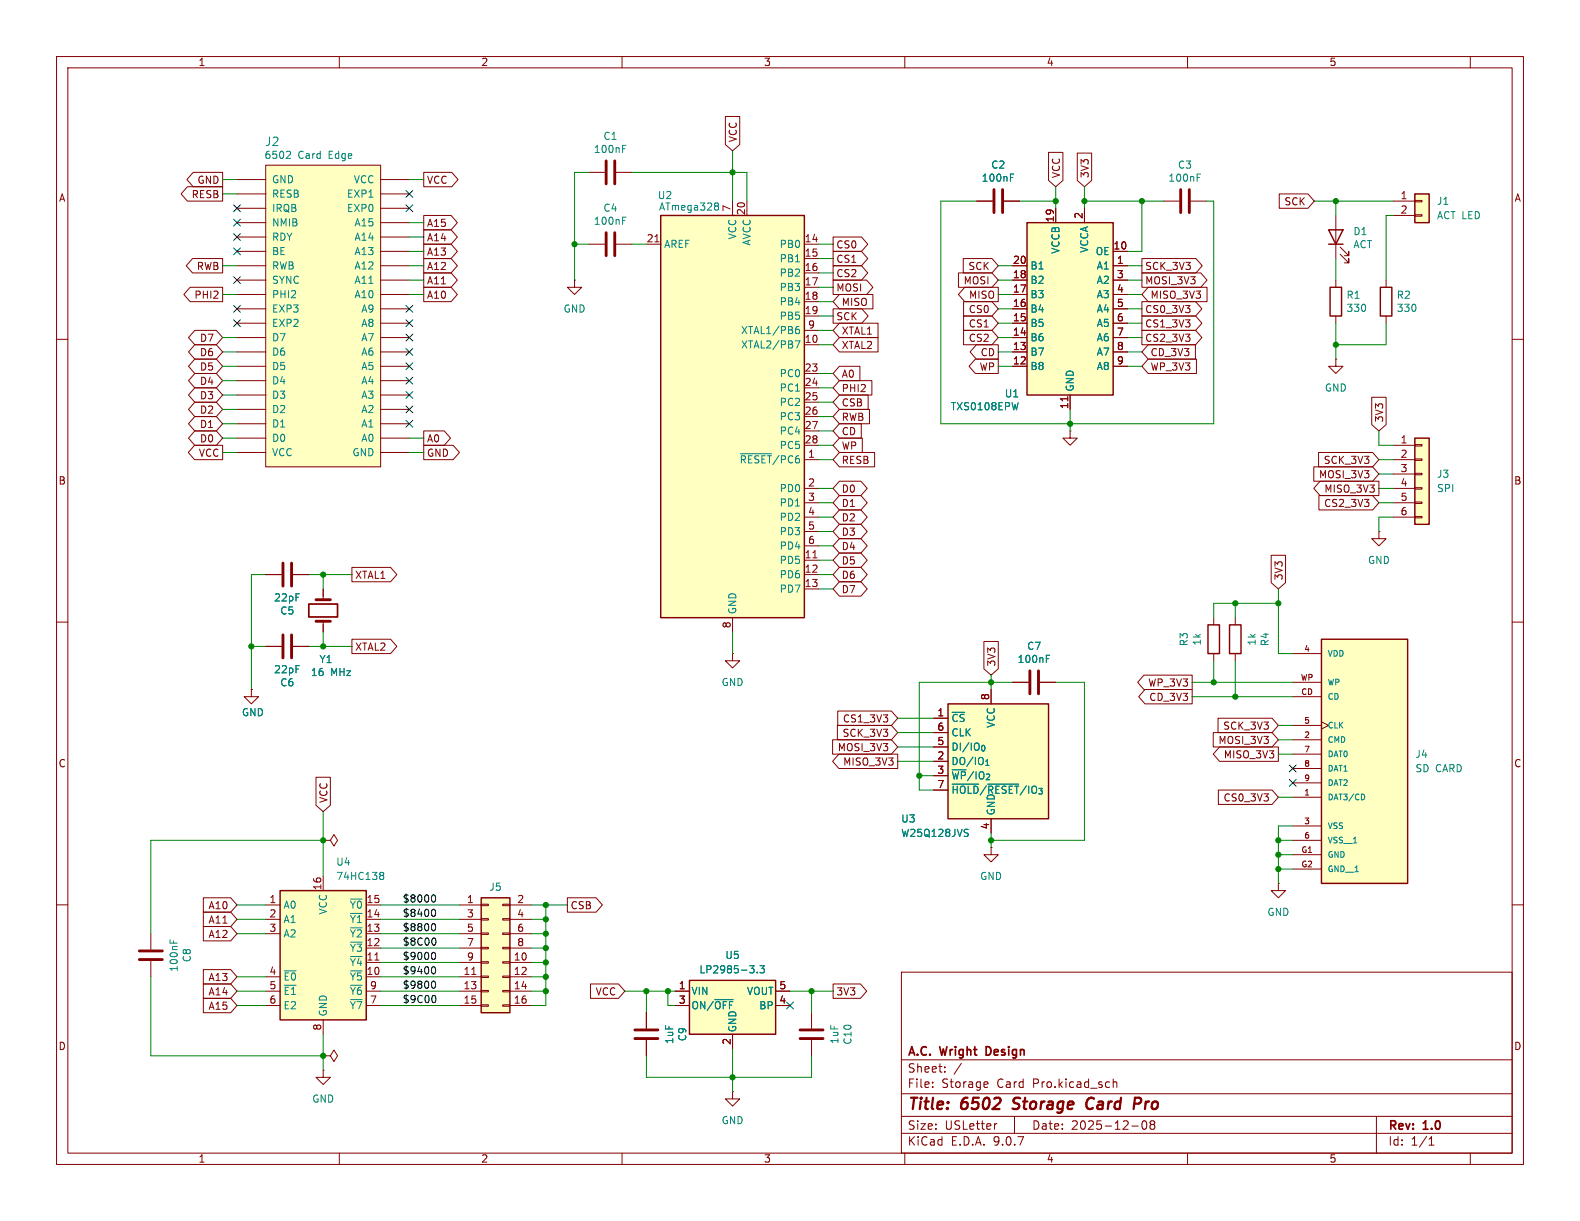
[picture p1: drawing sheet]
<svg xmlns="http://www.w3.org/2000/svg" width="279mm" height="216mm" viewBox="0 0 279 216" stroke-linecap="round" stroke-linejoin="round" font-family="sans-serif">
<g fill="none" stroke="#840000" stroke-width=".18">
<path d="M10 10h259.4v195.9h-259.4zM12 12h255.4v191.9h-255.4zM60 10v2M110 10v2M160 10v2M210 10v2M260 10v2M10 60h2M267.4 60h2M10 110h2M267.4 110h2M10 160h2"/>
<path d="M159.4 171.9h108v32h-108zM267.4 160h2M159.4 197.4h108M159.4 193.4h108M159.4 187.4h108M164.9 192.1v.2M164.9 191.4v.1M167.1 189.4v.2M167.1 188.7v.1M170 188l-1.3 1.9M174.2 191.3l.4 .1 .1 .2-.7 .2M174.6 192.2l-.4 .1"/>
<path d="M176.3 198.7l-.3 .1M179.4 197.4v3M196.9 191.4l.2-.1 .3 .1 .1 .9M196.9 190.8v1.5M200.1 199.1h1.2M202.1 198.3l.2-.1a.81 .81 0 0 1 .6 .6 .81 .81 0 0 1-.3 .8l-.2 .1a.81 .81 0 0 1-.3-1.4zM203.6 198.8l-.2-.3 .2-.3 .5 .1 .1 .2-.3 .3M203.6 198.8l-.2 .3v.4l.2 .2 .5-.1 .1-.2-.1-.4-.2-.2M203.6 198.8h.3M243.4 197.4v6.5M60 203.9v2M110 203.9v2"/>
<path d="M159.4 200.4h108M160 203.9v2M210 203.9v2M252.7 202.5h.9M252.7 201.4l.4-.4v1.5M260 203.9v2"/>
</g>
<path d="M179 196l.3 .1M179.4 194.3l-.2 .4 .1 .2M193.1 194.1a1.13 1.13 0 0 0-1 .7 1.13 1.13 0 0 0 .3 1.2l.3 .1 .4-.1M200.7 194.1l1 .1a.58 .58 0 0 1-.4 1h-.7" fill="none" stroke="#840000" stroke-width=".4"/>
<path d="M174.7 185.1h-.3v1.5h.3" fill="none" stroke="#840000" stroke-width=".3"/>
<path d="M47 29.2h20.3v53.4h-20.3z" fill="#ffffc2"/>
<g fill="none" stroke="#840000" stroke-width=".18">
<path d="M41.9 31.8h5.1M41.9 34.3h5.1M41.9 36.8h5.1M41.9 39.4h5.1M47 29.2h20.3v53.4h-20.3zM67.3 31.8h5.1M67.3 34.3h5.1M67.3 36.8h5.1M67.3 39.4h5.1M104.1 30.5h2.8M109 30.5h2.8M41.9 41.9h5.1"/>
<path d="M41.9 44.5h5.1M41.9 47h5.1M41.9 49.5h5.1M41.9 52.1h5.1M41.9 54.6h5.1M41.9 57.2h5.1M41.9 59.7h5.1M67.3 41.9h5.1M67.3 44.5h5.1M67.3 47h5.1M67.3 49.5h5.1M67.3 52.1h5.1"/>
<path d="M67.3 54.6h5.1M67.3 57.2h5.1M67.3 59.7h5.1M101.6 49.5v1.3h1.3l-1.3 1.3-1.3-1.3h1.3M101.6 49.5h.1M41.9 62.2h5.1M41.9 64.8h5.1M41.9 67.3h5.1M41.9 69.9h5.1M41.9 72.4h5.1M41.9 74.9h5.1M41.9 77.5h5.1"/>
<path d="M67.3 62.2h5.1M67.3 64.8h5.1M67.3 67.3h5.1M67.3 69.9h5.1M67.3 72.4h5.1M67.3 74.9h5.1M67.3 77.5h5.1M41.9 80h5.1M67.3 80h5.1M129.5 115.6v1.2h1.3l-1.3 1.3-1.2-1.3h1.2M129.5 115.6h.1M129.5 193v1.3h1.3l-1.3 1.3-1.2-1.3h1.2"/>
<path d="M129.5 193h.1"/>
</g>
<path d="M51.1 26.7l.3 .3-.1 .3-.7 .7h.8M110.1 26.3h.4M110.1 25.7h.6" fill="none" stroke="#008484" stroke-width=".18"/>
<path d="M107.2 28.4v4.1M108.7 28.4v4.1" fill="none" stroke="#840000" stroke-width=".51"/>
<path d="M85.1 158.8h5.1v20.3h-5.1z" fill="#ffffc2"/>
<path d="M85.1 158.8h5.1v20.3h-5.1z" fill="none" stroke="#840000" stroke-width=".25"/>
<g fill="none" stroke="#840000" stroke-width=".18">
<path d="M85.1 159.9h1.3v.2h-1.3zM88.9 159.9h1.3v.2h-1.3zM81.3 160h3.8M81.3 162.6h3.8M81.3 165.1h3.8M81.3 167.6h3.8M81.3 170.2h3.8M81.3 172.7h3.8M81.3 175.3h3.8M81.3 177.8h3.8M83.4 172.3h.8M85.1 162.4h1.3v.3h-1.3z"/>
<path d="M85.1 165h1.3v.2h-1.3zM85.1 167.5h1.3v.3h-1.3zM85.1 170.1h1.3v.2h-1.3zM85.1 172.6h1.3v.2h-1.3zM85.1 175.1h1.3v.3h-1.3zM85.1 177.7h1.3v.2h-1.3zM88.9 162.4h1.3v.3h-1.3zM88.9 165h1.3v.2h-1.3zM88.9 167.5h1.3v.3h-1.3zM88.9 170.1h1.3v.2h-1.3zM88.9 172.6h1.3v.2h-1.3zM88.9 175.1h1.3v.3h-1.3z"/>
<path d="M88.9 177.7h1.3v.2h-1.3zM90.2 160h3.8M90.2 162.6h3.8M90.2 165.1h3.8M90.2 167.6h3.8M90.2 170.2h3.8M90.2 172.7h3.8M90.2 175.3h3.8M90.2 177.8h3.8M57.1 186.7h1.3l.7-1 .6 1-.6 1-.7-1M57.1 186.7h.1M57.1 189.2v1.3h1.3l-1.3 1.3-1.2-1.3h1.2"/>
<path d="M57.1 189.2h.1"/>
</g>
<path d="M121.9 173.4h15.3v9.5h-15.3z" fill="#ffffc2"/>
<path d="M121.9 173.4h15.3v9.5h-15.3z" fill="none" stroke="#840000" stroke-width=".25"/>
<path d="M57.1 148.6h1.3l.7-1 .6 1-.6 1-.7-1M57.1 148.6h.1M119.4 175.3h2.5M119.4 177.8h2.5M137.2 175.3h2.5M137.2 177.8h2.5M129.5 182.9v2.5" fill="none" stroke="#840000" stroke-width=".18"/>
<path d="M126.4 176.8h3.2M132.6 170.8h.7l-.4 .4M133.2 171.3l.1 .2-.1 .5M133.9 171.9v.1M134.4 170.8h.8l-.5 .4 .4 .2v.5l-.2 .1-.5-.1" fill="none" stroke="#008484" stroke-width=".18"/>
<path d="M181.6 39.4h15.2v30.5h-15.2z" fill="#ffffc2"/>
<path d="M181.6 39.4h15.2v30.5h-15.2z" fill="none" stroke="#840000" stroke-width=".25"/>
<g fill="none" stroke="#840000" stroke-width=".18">
<path d="M186.7 36.8v2.6M191.8 36.8v2.6M179.1 47h2.5M179.1 49.5h2.5M179.1 52.1h2.5M179.1 54.6h2.5M179.1 57.2h2.5M179.1 59.7h2.5M196.8 44.5h2.6M196.8 47h2.6M196.8 49.5h2.6M196.8 52.1h2.6"/>
<path d="M196.8 54.6h2.6M196.8 57.2h2.6M196.8 59.7h2.6M179.1 62.2h2.5M179.1 64.8h2.5M188.8 70.2v.7M189.2 69.9v2.5M196.8 62.2h2.6M196.8 64.8h2.6"/>
</g>
<path d="M180 71.2l-.3 1.3" fill="none" stroke="#008484" stroke-width=".18"/>
<path d="M49.5 157.5h15.3v22.8h-15.3z" fill="#ffffc2"/>
<path d="M49.5 157.5h15.3v22.8h-15.3z" fill="none" stroke="#840000" stroke-width=".25"/>
<g fill="none" stroke="#840000" stroke-width=".18">
<path d="M172.7 35.6h2.8M177.5 35.6h2.8M189.2 76.2v1.3h-1.2l1.2 1.2 1.3-1.2h-1.3M189.2 76.2h.1M47 101.6h2.8M51.8 101.6h2.8M57.1 154.9v2.6M47 160h2.5M47 162.6h2.5M47 165.1h2.5M47 172.7h2.5M47 175.3h2.5"/>
<path d="M47 177.8h2.5M64.8 160h2.5M64.8 162.6h2.5M64.8 165.1h2.5M64.8 172.7h2.5M64.8 175.3h2.5M64.8 177.8h2.5M64.8 167.6h2.5M64.8 170.2h2.5M66.3 169.8h.7M114.3 179.1v2.8M57.1 180.3v2.6"/>
<path d="M114.3 183.9v2.8"/>
</g>
<path d="M178.7 31.4h.4M178.7 30.8h.6M62 159h2M67.3 154.7l.1 .1M67.3 154.3l.3-.1 .2 .2 .1 .2-.3 .2M67.4 154.8h.2M67.4 154.8l-.1 .1M67.6 154.8l.3 .2-.1 .4-.2 .1h-.3M50.3 171.7h2.1" fill="none" stroke="#008484" stroke-width=".18"/>
<path d="M175.8 33.5v4.1M177.3 33.5v4.1M50 99.6v4M51.6 99.6v4M112.3 182.1h4M112.3 183.6h4" fill="none" stroke="#840000" stroke-width=".51"/>
<path d="M250.2 34.3h2.5v5.1h-2.5z" fill="#ffffc2"/>
<path d="M250.2 34.3h2.5v5.1h-2.5zM234.9 40.6h2.6l-1.3 2.6zM234.9 43.2h2.6M235.2 50.8h2v5.1h-2zM244.1 50.8h2v5.1h-2zM213.6 110.5h2v5.1h-2z" fill="none" stroke="#840000" stroke-width=".25"/>
<g fill="none" stroke="#840000" stroke-width=".18">
<path d="M236.2 38.1v7.6M246.4 35.6h3.8M246.4 38.1h3.8M250.2 35.4h1.3v.3h-1.3zM250.2 38h1.3v.2h-1.3zM236.2 49.5v1.3M236.2 55.9v1.3M237 45l1.5 1.5v-.8v.8h-.8M237 43.7l1.5 1.5v-.7v.7h-.8M245.1 49.5v1.3M245.1 55.9v1.3M243.8 94v1.3h1.3l-1.3 1.2-1.2-1.2h1.2"/>
<path d="M243.8 94h.1M47 114.3h2.8M51.8 114.3h2.8M214.6 109.2v1.3M214.6 115.6v1.2M44.4 121.9v1.3h1.3l-1.3 1.3-1.2-1.3h1.2M44.4 121.9h.1M226.1 156.2v1.3h1.2l-1.2 1.3-1.3-1.3h1.3M226.1 156.2h.1M26.7 165.1v2.8M26.7 169.9v2.8M143.5 179.1v2.8"/>
<path d="M143.5 183.9v2.8"/>
</g>
<path d="M50 112.3v4M51.6 112.3v4M24.6 168.1h4.1M24.6 169.7h4.1M141.5 182.1h4M141.5 183.6h4" fill="none" stroke="#840000" stroke-width=".51"/>
<path d="M30.1 166.2v.6M30.7 166.3v.5" fill="none" stroke="#008484" stroke-width=".18"/>
<path d="M250.2 77.5h2.5v15.2h-2.5z" fill="#ffffc2"/>
<path d="M250.2 77.5h2.5v15.2h-2.5zM217.4 110.5h2.1v5.1h-2.1z" fill="none" stroke="#840000" stroke-width=".25"/>
<g fill="none" stroke="#840000" stroke-width=".18">
<path d="M236.2 63.5v1.3h1.3l-1.3 1.2-1.3-1.2h1.3M236.2 63.5h.1M246.4 78.7h3.8M250.2 78.6h1.3v.3h-1.3zM246.4 81.3h3.8M246.4 83.8h3.8M246.4 86.4h3.8M246.4 88.9h3.8M246.4 91.4h3.8M250.2 81.2h1.3v.2h-1.3zM250.2 83.7h1.3v.2h-1.3zM250.2 86.2h1.3v.3h-1.3z"/>
<path d="M250.2 88.8h1.3v.2h-1.3zM250.2 91.3h1.3v.3h-1.3zM218.4 109.2v1.3M218.4 115.6v1.2"/>
</g>
<path d="M233.7 113h15.2v43.2h-15.2z" fill="#ffffc2"/>
<path d="M233.7 113h15.2v43.2h-15.2z" fill="none" stroke="#840000" stroke-width=".25"/>
<g fill="none" stroke="#840000" stroke-width=".18">
<path d="M205.7 35.6h2.8M210.6 35.6h2.8M57.1 104.1v1.9M57.1 109.9v1.9M228.6 115.6h5.1M228.6 120.7h5.1M228.6 123.2h5.1M228.6 128.3h5.1M228.6 130.8h5.1M228.6 133.4h5.1M228.6 135.9h5.1M228.6 138.4h5.1"/>
<path d="M233.7 127.6l1.2 .7-1.2 .6M228.6 141h5.1M228.6 146.1h5.1M228.6 148.6h5.1M228.6 151.1h5.1M228.6 153.7h5.1"/>
</g>
<path d="M211.7 31.4h.4M211.7 30.8h.6M241.1 140.5l.2 .4-.2 .5" fill="none" stroke="#008484" stroke-width=".18"/>
<path d="M208.8 33.5v4.1M210.3 33.5v4.1M55.9 109.9h2.5M55.9 106h2.5" fill="none" stroke="#840000" stroke-width=".51"/>
<path d="M54.6 106.8h5.1v2.3h-5.1z" fill="none" stroke="#840000" stroke-width=".3"/>
<path d="M116.8 38.1h25.4v71.1h-25.4z" fill="#ffffc2"/>
<path d="M116.8 38.1h25.4v71.1h-25.4z" fill="none" stroke="#840000" stroke-width=".25"/>
<g fill="none" stroke="#840000" stroke-width=".18">
<path d="M129.5 35.6v2.5M132.1 35.6v2.5M104.1 43.2h2.8M109 43.2h2.8M114.3 43.2h2.5M115.8 42.8h.7M142.2 43.2h2.6M142.2 45.7h2.6M142.2 48.3h2.6M142.2 50.8h2.6M142.2 53.3h2.6M142.2 55.9h2.6"/>
<path d="M142.2 58.4h2.6M142.2 61h2.6M142.2 66h2.6M142.2 68.6h2.6M142.2 71.1h2.6M142.2 73.7h2.6M142.2 76.2h2.6M142.2 78.7h2.6M142.2 81.3h2.6M142.2 86.4h2.6M142.2 88.9h2.6M142.2 91.4h2.6"/>
<path d="M142.2 94h2.6M142.2 96.5h2.6M142.2 99.1h2.6M143.8 98.6h.7M129.5 109.2v2.6M142.2 101.6h2.6M142.2 104.1h2.6M175.3 149.9v1.2h1.2l-1.2 1.3-1.3-1.3h1.3M175.3 149.9h.1"/>
</g>
<path d="M110.1 39h.4M110.1 38.4h.6M126.6 35.9h.2l.3 .2-.3 .3M126.6 36.4h.2M126.8 36.4l.3 .3v.2l-.2 .2-.3 .1M140.7 58.3l.4-.1 .3 .3-.1 .4-.4 .1-.2-.1M141.3 57.7l-.4 .1-.2 .2M140.6 60.3h.9l-.6 1.2M130.9 80.2h5.5" fill="none" stroke="#008484" stroke-width=".18"/>
<path d="M107.2 41.1v4.1M108.7 41.1v4.1" fill="none" stroke="#840000" stroke-width=".51"/>
<path d="M167.6 124.5h17.8v20.3h-17.8z" fill="#ffffc2"/>
<path d="M167.6 124.5h17.8v20.3h-17.8z" fill="none" stroke="#840000" stroke-width=".25"/>
<g fill="none" stroke="#840000" stroke-width=".18">
<path d="M33.1 33h6.3v2.6h-6.3l-1.1-1.3zM34.2 30.5h5.2v2.5h-5.2l-1.1-1.2zM74.9 38.1h4.9l1.1 1.3-1.1 1.2h-4.9zM74.9 30.5h5l1.1 1.3-1.1 1.2h-5zM128.3 20.6h2.5v5l-1.3 1.1-1.2-1.1zM172.7 35.6h2.8M177.5 35.6h2.8M185.4 26.9h2.6v5l-1.3 1.1-1.3-1.1zM186.7 36.8v2.6M190.5 27.1h2.5v4.8l-1.2 1.1-1.3-1.1zM191.8 36.8v2.6M226.2 34.3h5.1l1.1 1.3-1.1 1.2h-5.1z"/>
<path d="M33.6 50.8h5.8v2.5h-5.8l-1.1-1.2zM34 45.7h5.4v2.6h-5.4l-1.1-1.3zM34.4 58.4h3.9l1.1 1.3-1.1 1.3h-3.9l-1.1-1.3zM74.9 45.7h4.9l1.1 1.3-1.1 1.3h-4.9zM74.9 40.6h4.9l1.1 1.3-1.1 1.3h-4.9zM74.9 48.3h4.9l1.1 1.2-1.1 1.3h-4.9zM74.9 50.8h4.9l1.1 1.3-1.1 1.2h-4.9zM74.9 43.2h4.9l1.1 1.3-1.1 1.2h-4.9zM147.3 49.5h6l1.1 1.3-1.1 1.3h-6zM147.3 44.4h5l1.2 1.3-1.2 1.3h-5zM147.3 54.6h5.1l1.1 1.3-1.1 1.3h-5.1zM147.3 47h5l1.2 1.3-1.2 1.2h-5z"/>
<path d="M147.3 41.9h5l1.2 1.3-1.2 1.3h-5zM148.4 57.1h6.9v2.6h-6.9l-1.1-1.3zM148.4 59.7h6.9v2.5h-6.9l-1.1-1.2zM148.4 52.1h6v2.5h-6l-1.1-1.3zM169.5 48.3h5.9l1.1 1.2-1.1 1.3h-5.9zM170.3 45.7h5.1l1.1 1.3-1.1 1.3h-5.1zM170.4 55.9h5l1.1 1.3-1.1 1.2h-5zM170.4 58.4h5l1.1 1.3-1.1 1.3h-5zM170.4 53.3h5l1.1 1.3-1.1 1.3h-5zM170.6 50.8h5.9v2.5h-5.9l-1.1-1.2zM179.1 47h2.5M179.1 49.5h2.5"/>
<path d="M179.1 52.1h2.5M179.1 54.6h2.5M179.1 57.2h2.5M179.1 59.7h2.5M196.8 44.5h2.6M196.8 47h2.6M196.8 49.5h2.6M196.8 52.1h2.6M196.8 54.6h2.6M196.8 57.2h2.6M196.8 59.7h2.6M201.9 53.3h9.5l1.1 1.3-1.1 1.3h-9.5z"/>
<path d="M201.9 58.4h9.5l1.1 1.3-1.1 1.3h-9.5zM201.9 55.9h9.5l1.1 1.3-1.1 1.2h-9.5zM201.9 45.7h9.6l1.1 1.3-1.1 1.3h-9.6zM201.9 48.3h10.4l1.1 1.2-1.1 1.3h-10.4zM203 50.8h10.4v2.5h-10.4l-1.1-1.2zM34.4 78.7h5v2.6h-5l-1.1-1.3zM34.4 66h3.9l1.1 1.3-1.1 1.3h-3.9l-1.1-1.3zM34.4 68.6h3.9l1.1 1.3-1.1 1.2h-3.9l-1.1-1.2zM34.4 73.7h3.9l1.1 1.2-1.1 1.3h-3.9l-1.1-1.3zM34.4 76.2h3.9l1.1 1.3-1.1 1.2h-3.9l-1.1-1.2zM34.4 71.1h3.9l1.1 1.3-1.1 1.3h-3.9l-1.1-1.3zM34.4 63.5h3.9l1.1 1.3-1.1 1.2h-3.9l-1.1-1.2z"/>
<path d="M34.4 61h3.9l1.1 1.2-1.1 1.3h-3.9l-1.1-1.3zM74.9 76.2h3.7l1.1 1.3-1.1 1.2h-3.7zM74.9 78.7h5.2l1.1 1.3-1.1 1.3h-5.2zM148.4 72.4h5.4v2.5h-5.4l-1.1-1.2zM148.4 74.9h3.9v2.6h-3.9l-1.1-1.3zM148.4 77.5h4.1v2.5h-4.1l-1.1-1.3zM148.4 67.3h5.8v2.6h-5.8l-1.1-1.3zM148.4 64.8h3.7v2.5h-3.7l-1.1-1.3zM148.4 69.8h5.1v2.6h-5.1l-1.1-1.3zM172.5 63.5h4v2.5h-4l-1.1-1.2zM172.7 61h3.8v2.5h-3.8l-1.2-1.3zM179.1 62.2h2.5"/>
<path d="M179.1 64.8h2.5M188.8 70.2v.7M189.2 69.9v2.5M196.8 62.2h2.6M196.8 64.8h2.6M203 61h8.4v2.5h-8.4l-1.1-1.3zM203 63.5h8.6v2.5h-8.6l-1.1-1.2zM242.6 70.2h2.5v4.9l-1.3 1.1-1.2-1.1zM148.4 95.2h3.8l1.2 1.3-1.2 1.3h-3.8l-1.1-1.3zM148.4 92.7h3.8l1.2 1.3-1.2 1.3h-3.8l-1.1-1.3zM148.4 87.6h3.8l1.2 1.3-1.2 1.3h-3.8l-1.1-1.3zM148.4 85.1h3.8l1.2 1.3-1.2 1.2h-3.8l-1.1-1.2z"/>
<path d="M148.4 90.2h3.8l1.2 1.2-1.2 1.3h-3.8l-1.1-1.3zM148.4 80h6.3v2.6h-6.3l-1.1-1.3zM148.4 97.8h3.8l1.2 1.3-1.2 1.2h-3.8l-1.1-1.2zM224.8 98.2h2.5v4.8l-1.2 1.1-1.3-1.1zM232.3 82.5h10.4l1.1 1.3-1.1 1.3h-10.4zM233.2 80h9.5l1.1 1.3-1.1 1.3h-9.5zM233.2 87.6h9.5l1.1 1.3-1.1 1.3h-9.5zM233.4 85.1h10.4v2.5h-10.4l-1.1-1.2zM47 114.3h2.8M47 101.6h2.8M51.8 114.3h2.8M51.8 101.6h2.8"/>
<path d="M57.1 104.1v1.3M57.1 110.5v1.3M62.2 113h6.9l1.1 1.3-1.1 1.3h-6.9zM62.2 100.3h6.9l1.1 1.3-1.1 1.3h-6.9zM148.4 100.3h3.8l1.2 1.3-1.2 1.3h-3.8l-1.1-1.3zM148.4 102.9h3.8l1.2 1.2-1.2 1.3h-3.8l-1.1-1.3zM174 113.4h2.5v4.9l-1.2 1.1-1.3-1.1zM202.3 119.4h8.5v2.5h-8.5l-1.1-1.2zM44.4 121.9h.1M55.9 137.4h2.5v5l-1.3 1.1-1.2-1.1zM147.2 130.8h10.4l1.1 1.3-1.1 1.3h-10.4zM148.1 128.3h9.5l1.1 1.2-1.1 1.3h-9.5z"/>
<path d="M148.1 125.7h9.5l1.1 1.3-1.1 1.3h-9.5zM148.3 133.3h10.4v2.6h-10.4l-1.1-1.3zM165.1 127h2.5M165.1 129.5h2.5M165.1 132.1h2.5M165.1 134.6h2.5M165.1 137.2h2.5M165.1 139.7h2.5M175.3 121.9v2.6M179.1 120.7h2.8M183.9 120.7h2.8M202.5 121.9h8.3v2.6h-8.3l-1.1-1.3z"/>
<path d="M214.5 129.5h10.4l1.2 1.3-1.2 1.3h-10.4zM215.4 127h9.5l1.2 1.3-1.2 1.2h-9.5zM215.5 139.7h9.4l1.2 1.3-1.2 1.2h-9.4zM215.7 132.1h10.4v2.5h-10.4l-1.2-1.2zM36 158.7h4.8l1.1 1.3-1.1 1.3h-4.8zM100.3 158.7h5.1l1.1 1.3-1.1 1.3h-5.1zM175.3 144.8v2.5M36 171.4h4.8l1.1 1.3-1.1 1.3h-4.8zM36 163.8h4.8l1.1 1.3-1.1 1.3h-4.8zM36 161.3h4.8l1.1 1.3-1.1 1.2h-4.8zM36 176.5h4.8l1.1 1.3-1.1 1.3h-4.8zM36 174h4.8l1.1 1.3-1.1 1.2h-4.8z"/>
<path d="M104.4 174h5l1.1 1.3-1.1 1.2h-5zM114.3 179.1v2.8M119.4 175.3h2.5M119.4 177.8h2.5M137.2 175.3h2.5M137.2 177.8h2.5M147.3 174h4.9l1.1 1.3-1.1 1.2h-4.9zM114.3 183.9v2.8M129.5 182.9v2.5"/>
</g>
<g fill="none" stroke="#008484" stroke-width=".18">
<path d="M178.7 31.4h.4M178.7 30.8h.6M180 71.2l-.3 1.3M185 116.5h.5M185 115.9h.6M168.4 138.7h4.7M174.7 138.7h5.5M170.7 146.6l.5 .1M171 147.3l.2 .2-.2 .4M126.4 176.8h3.2M132.6 170.8h.7l-.4 .4M133.2 171.3l.1 .2-.1 .5"/>
<path d="M133.9 171.9v.1M134.4 170.8h.8l-.5 .4 .4 .2v.5l-.2 .1-.5-.1"/>
</g>
<path d="M182.1 118.6v4.1M183.6 118.6v4.1" fill="none" stroke="#840000" stroke-width=".51"/>
<path d="M76.5 158.3l.1-.1a.68 .68 0 0 1 .4 .7 .68 .68 0 0 1-.4 .6l-.1-.1M76.5 168.5l.1-.1a.68 .68 0 0 1 .4 .6 .68 .68 0 0 1-.4 .7l-.1-.1M76.5 160.8h.1a.68 .68 0 0 1 .4 .6 .68 .68 0 0 1-.4 .6h-.1M76.5 163.4l.1-.1a.68 .68 0 0 1 .4 .7 .68 .68 0 0 1-.4 .6l-.1-.1M76.5 171l.1-.1a.68 .68 0 0 1 .4 .7 .68 .68 0 0 1-.4 .6l-.1-.1M76.5 173.5h.1a.68 .68 0 0 1 .4 .6 .68 .68 0 0 1-.4 .6h-.1M76.8 176a.79 .79 0 0 1 0 1.3M76.8 165.9a.79 .79 0 0 1 0 1.2" fill="none" stroke="#000" stroke-width=".18"/>
<g fill="none" stroke="#008400" stroke-width=".18">
<path d="M39.4 34.3h2.5M39.4 31.8h2.5M72.4 39.4h2.5M72.4 31.8h2.5M104.1 30.5h-2.5v19M111.8 30.5h20.3v5.1M129.5 26.7v8.9M172.7 35.6h-6.3v39.3h48.2v-39.3h-1.2M180.3 35.6h6.4M186.7 33v3.8M191.8 33v3.8M191.8 35.6h13.9"/>
<path d="M201.9 35.6v8.9h-2.5M232.4 35.6h14M236.2 35.6v2.5M246.4 38.1h-1.3v11.4M39.4 52.1h2.5M39.4 47h2.5M39.4 59.7h2.5M72.4 52.1h2.5M72.4 41.9h2.5M72.4 44.5h2.5M72.4 49.5h2.5M72.4 47h2.5"/>
<path d="M101.6 43.2h2.5M111.8 43.2h2.5M144.8 45.7h2.5M144.8 43.2h2.5M144.8 58.4h2.5M144.8 53.3h2.5M144.8 55.9h2.5M144.8 48.3h2.5M144.8 50.8h2.5M176.5 54.6h2.6M176.5 52.1h2.6M176.5 49.5h2.6"/>
<path d="M176.5 47h2.6M176.5 57.2h2.6M176.5 59.7h2.6M199.4 54.6h2.5M199.4 52.1h2.5M199.4 49.5h2.5M199.4 47h2.5M199.4 57.2h2.5M199.4 59.7h2.5M236.2 45.7v3.8M236.2 57.2v6.3M245.1 57.2v3.8h-8.9"/>
<path d="M39.4 64.8h2.5M39.4 74.9h2.5M39.4 62.2h2.5M39.4 72.4h2.5M39.4 77.5h2.5M39.4 67.3h2.5M39.4 69.9h2.5M72.4 77.5h2.5M144.8 61h2.5M144.8 66h2.5M144.8 73.7h2.5M144.8 68.6h2.5"/>
<path d="M144.8 76.2h2.5M144.8 78.7h2.5M144.8 71.1h2.5M176.5 64.8h2.6M176.5 62.2h2.6M189.2 72.4v3.8M199.4 64.8h2.5M199.4 62.2h2.5M243.8 76.2v2.5h2.6M39.4 80h2.5M72.4 80h2.5M144.8 91.4h2.5"/>
<path d="M144.8 86.4h2.5M144.8 88.9h2.5M144.8 94h2.5M144.8 99.1h2.5M144.8 96.5h2.5M144.8 81.3h2.5M243.8 86.4h2.6M243.8 88.9h2.6M243.8 81.3h2.6M243.8 83.8h2.6M246.4 91.4h-2.6v2.6M44.4 114.3h2.6"/>
<path d="M47 101.6h-2.6v20.3M54.6 114.3h7.6M54.6 101.6h7.6M57.1 101.6v2.5M57.1 111.8v2.5M129.5 111.8v3.8M144.8 101.6h2.5M144.8 104.1h2.5M175.3 119.4v2.5M214.6 116.8v3.9M218.4 106.7v2.5M218.4 116.8v6.4"/>
<path d="M226.1 106.7h-11.5v2.5M226.1 104.1v11.5h2.5M158.7 132.1h6.4M158.7 134.6h6.4M158.7 127h6.4M158.7 129.5h6.4M162.6 137.2h2.5M179.1 120.7h-16.5v19h2.5M186.7 120.7h5.1v27.9h-16.5M210.8 123.2h17.8M210.8 120.7h17.8M226.1 130.8h2.5"/>
<path d="M226.1 133.4h2.5M226.1 128.3h2.5M57.1 143.5v11.4M57.1 148.6h-30.4v16.5M175.3 147.3v2.6M226.1 148.6h2.5M226.1 153.7h2.5M226.1 141h2.5M226.1 151.1h2.5M228.6 146.1h-2.5v10.1M26.7 172.7v14h30.4M41.9 165.1h5.1"/>
<path d="M41.9 162.6h5.1M41.9 175.3h5.1M41.9 172.7h5.1M41.9 177.8h5.1M41.9 160h5.1M67.3 167.6h14M67.3 165.1h14M67.3 162.6h14M67.3 175.3h14M67.3 170.2h14M67.3 172.7h14M67.3 177.8h14"/>
<path d="M67.3 160h14M94 167.6h2.5M94 165.1h2.5M94 162.6h2.5M94 175.3h2.5M94 170.2h2.5M94 172.7h2.5M94 160h6.3M96.5 160v17.8h-2.5M110.5 175.3h8.9M114.3 175.3v3.8M118.1 175.3v2.5h1.3"/>
<path d="M139.7 175.3h7.6M143.5 175.3v3.8M57.1 182.9v6.3M114.3 186.7v3.8h29.2v-3.8M129.5 185.4v7.6"/>
</g>
<g fill="none" stroke="#000084" stroke-width=".18">
<path d="M41.3 36.2l1.2 1.2M41.3 38.8l1.2 1.2M42.5 36.2l-1.2 1.2M42.5 38.8l-1.2 1.2M71.8 33.7l1.2 1.2M71.8 36.2l1.2 1.2M73 33.7l-1.2 1.2M73 36.2l-1.2 1.2M41.3 48.9l1.2 1.2M41.3 54l1.2 1.2M41.3 43.8l1.2 1.3M41.3 56.5l1.2 1.3"/>
<path d="M41.3 41.3l1.2 1.2M42.5 48.9l-1.2 1.2M42.5 54l-1.2 1.2M42.5 43.8l-1.2 1.3M42.5 56.5l-1.2 1.3M42.5 41.3l-1.2 1.2M71.8 59.1l1.2 1.2M71.8 56.5l1.2 1.3M71.8 54l1.2 1.2M73 59.1l-1.2 1.2M73 56.5l-1.2 1.3M73 54l-1.2 1.2"/>
<path d="M71.8 64.2l1.2 1.2M71.8 61.6l1.2 1.2M71.8 69.2l1.2 1.3M71.8 71.8l1.2 1.2M71.8 66.7l1.2 1.2M71.8 74.3l1.2 1.2M73 64.2l-1.2 1.2M73 61.6l-1.2 1.2M73 69.2l-1.2 1.3M73 71.8l-1.2 1.2M73 66.7l-1.2 1.2M73 74.3l-1.2 1.2"/>
<path d="M228 135.3l1.2 1.2M228 137.8l1.2 1.2M229.2 135.3l-1.2 1.2M229.2 137.8l-1.2 1.2M139.1 177.2l1.2 1.2M140.3 177.2l-1.2 1.2"/>
</g>
<g fill="#008400" stroke="#008400" stroke-width=".18">
<circle cx="129.5" cy="190.5" r=".46"/>
<circle cx="118.1" cy="175.3" r=".46"/>
<circle cx="143.5" cy="175.3" r=".46"/>
<circle cx="57.1" cy="101.6" r=".46"/>
<circle cx="44.4" cy="114.3" r=".46"/>
<circle cx="57.1" cy="114.3" r=".46"/>
<circle cx="57.1" cy="148.6" r=".46"/>
<circle cx="129.5" cy="30.5" r=".46"/>
<circle cx="101.6" cy="43.2" r=".46"/>
<circle cx="96.5" cy="165.1" r=".46"/>
<circle cx="96.5" cy="167.6" r=".46"/>
<circle cx="114.3" cy="175.3" r=".46"/>
<circle cx="96.5" cy="175.3" r=".46"/>
<circle cx="96.5" cy="170.2" r=".46"/>
<circle cx="96.5" cy="172.7" r=".46"/>
<circle cx="57.1" cy="186.7" r=".46"/>
<circle cx="96.5" cy="162.6" r=".46"/>
<circle cx="96.5" cy="160" r=".46"/>
<circle cx="191.8" cy="35.6" r=".46"/>
<circle cx="186.7" cy="35.6" r=".46"/>
<circle cx="226.1" cy="106.7" r=".46"/>
<circle cx="226.1" cy="153.7" r=".46"/>
<circle cx="218.4" cy="123.2" r=".46"/>
<circle cx="226.1" cy="148.6" r=".46"/>
<circle cx="226.1" cy="151.1" r=".46"/>
<circle cx="218.4" cy="106.7" r=".46"/>
<circle cx="236.2" cy="35.6" r=".46"/>
<circle cx="201.9" cy="35.6" r=".46"/>
<circle cx="175.3" cy="148.6" r=".46"/>
<circle cx="214.6" cy="120.7" r=".46"/>
<circle cx="175.3" cy="120.7" r=".46"/>
<circle cx="162.6" cy="137.2" r=".46"/>
<circle cx="236.2" cy="61" r=".46"/>
<circle cx="189.2" cy="74.9" r=".46"/>
</g>
<g font-size="2.8" fill="#840000">
<text x="160.4" y="196.8">Title:</text>
<text x="170.1" y="196.8">6502</text>
<text x="180" y="196.8">Storage</text>
<text x="193.8" y="196.8">Card</text>
<text x="202.9" y="196.8">Pro</text>
</g>
<text font-size="2.1" fill="#008484" x="46.8" y="26">J2</text>
<g font-size="2.1" fill="#840000">
<text x="160.4" y="189.9">Sheet:</text>
<text x="160.4" y="187.1">A.C.</text>
<text x="166.4" y="187.1">Wright</text>
<text x="175" y="187.1">Design</text>
<text x="160.4" y="192.6">File:</text>
<text x="166.5" y="192.6">Storage</text>
<text x="176.4" y="192.6">Card</text>
<text x="182.8" y="192.6">Pro.kicad_sch</text>
<text x="160.4" y="202.8">KiCad</text>
<text x="160.4" y="200">Size:</text>
<text x="167.1" y="200">USLetter</text>
<text x="168.1" y="202.8">E.D.A.</text>
<text x="175.7" y="202.8">9.0.7</text>
<text x="182.4" y="200">Date:</text>
<text x="189.4" y="200">2025-12-08</text>
<text x="245.4" y="200.2">Rev:</text>
<text x="245.4" y="202.8">Id:</text>
<text x="249.5" y="202.8">1/1</text>
<text x="251.8" y="200.2">1.0</text>
</g>
<g font-size="1.8" fill="#840000">
<text x="35" y="11.9">1</text>
<text x="85" y="11.9">2</text>
<text x="135" y="11.9">3</text>
<text x="185" y="11.9">4</text>
<text x="235" y="11.9">5</text>
<text x="130.5" y="25.2" transform="rotate(-90 130.5 25.2)">VCC</text>
<text x="10.3" y="35.9">A</text>
<text x="33.8" y="35.2">RESB</text>
<text x="34.8" y="32.7">GND</text>
<text x="75.4" y="32.7">VCC</text>
<text x="187.6" y="31.6" transform="rotate(-90 187.6 31.6)">VCC</text>
<text x="192.7" y="31.6" transform="rotate(-90 192.7 31.6)">3V3</text>
<text x="247.6" y="35.3">1</text>
<text x="267.7" y="35.9">A</text>
<text x="75.4" y="40.3">A15</text>
<text x="129.3" y="37.5" transform="rotate(-90 129.3 37.5)">7</text>
<text x="131.8" y="38.1" transform="rotate(-90 131.8 38.1)">20</text>
<text x="186.4" y="39.4" transform="rotate(-90 186.4 39.4)">19</text>
<text x="191.5" y="38.8" transform="rotate(-90 191.5 38.8)">2</text>
<text x="227" y="36.5">SCK</text>
<text x="247.6" y="37.8">2</text>
<text x="34.7" y="47.9">RWB</text>
<text x="75.4" y="47.9">A12</text>
<text x="75.4" y="42.9">A14</text>
<text x="75.4" y="45.4">A13</text>
<text x="114.3" y="42.9">21</text>
<text x="142.2" y="42.9">14</text>
<text x="142.2" y="45.5">15</text>
<text x="147.8" y="46.7">CS1</text>
<text x="147.8" y="44.1">CS0</text>
<text x="171.1" y="47.9">SCK</text>
<text x="179" y="46.7">20</text>
<text x="196.8" y="44.2">10</text>
<text x="197.4" y="46.7">1</text>
<text x="202.4" y="47.9">SCK_3V3</text>
<text x="34.3" y="53">PHI2</text>
<text x="75.4" y="50.5">A11</text>
<text x="75.4" y="53">A10</text>
<text x="142.2" y="48">16</text>
<text x="142.2" y="50.5">17</text>
<text x="142.2" y="53.1">18</text>
<text x="147.8" y="51.8">MOSI</text>
<text x="147.8" y="49.2">CS2</text>
<text x="170.3" y="50.5">MOSI</text>
<text x="171.3" y="53">MISO</text>
<text x="179" y="49.3">18</text>
<text x="179" y="51.8">17</text>
<text x="197.4" y="49.3">3</text>
<text x="197.4" y="51.8">4</text>
<text x="202.4" y="50.5">MOSI_3V3</text>
<text x="203.4" y="53">MISO_3V3</text>
<text x="142.2" y="55.6">19</text>
<text x="142.8" y="58.2">9</text>
<text x="147.8" y="56.8">SCK</text>
<text x="148.7" y="59.4">XTAL1</text>
<text x="148.7" y="54.3">MISO</text>
<text x="171.2" y="58.1">CS1</text>
<text x="171.2" y="55.6">CS0</text>
<text x="179" y="54.4">16</text>
<text x="179" y="56.9">15</text>
<text x="179" y="59.4">14</text>
<text x="197.4" y="54.4">5</text>
<text x="197.4" y="56.9">6</text>
<text x="197.4" y="59.4">7</text>
<text x="202.4" y="55.6">CS0_3V3</text>
<text x="202.4" y="58.1">CS1_3V3</text>
<text x="35.3" y="60.6">D7</text>
<text x="35.3" y="65.7">D5</text>
<text x="35.3" y="63.2">D6</text>
<text x="142.2" y="60.7">10</text>
<text x="142.2" y="65.8">23</text>
<text x="148.7" y="61.9">XTAL2</text>
<text x="171.2" y="60.6">CS2</text>
<text x="173.1" y="65.7">WP</text>
<text x="173.3" y="63.2">CD</text>
<text x="179" y="62">13</text>
<text x="179" y="64.5">12</text>
<text x="197.4" y="62">8</text>
<text x="197.4" y="64.5">9</text>
<text x="202.4" y="60.6">CS2_3V3</text>
<text x="203.4" y="63.2">CD_3V3</text>
<text x="203.4" y="65.7">WP_3V3</text>
<text x="35.3" y="68.3">D4</text>
<text x="35.3" y="70.8">D3</text>
<text x="142.2" y="68.3">24</text>
<text x="142.2" y="70.9">25</text>
<text x="148.7" y="69.5">PHI2</text>
<text x="148.7" y="67">A0</text>
<text x="35.3" y="75.9">D1</text>
<text x="35.3" y="73.3">D2</text>
<text x="142.2" y="73.4">26</text>
<text x="142.2" y="75.9">27</text>
<text x="148.7" y="74.6">RWB</text>
<text x="148.7" y="77.2">CD</text>
<text x="148.7" y="72.1">CSB</text>
<text x="189" y="72.4" transform="rotate(-90 189 72.4)">11</text>
<text x="244.8" y="74.8" transform="rotate(-90 244.8 74.8)">3V3</text>
<text x="35.1" y="81">VCC</text>
<text x="35.3" y="78.4">D0</text>
<text x="75.4" y="78.4">A0</text>
<text x="75.4" y="81">GND</text>
<text x="142.2" y="78.5">28</text>
<text x="142.8" y="81">1</text>
<text x="148.7" y="79.7">WP</text>
<text x="148.7" y="82.2">RESB</text>
<text x="234" y="82.2">SCK_3V3</text>
<text x="247.6" y="78.5">1</text>
<text x="247.6" y="81">2</text>
<text x="247.6" y="83.6">3</text>
<text x="10.3" y="85.9">B</text>
<text x="142.8" y="86.1">2</text>
<text x="142.8" y="88.6">3</text>
<text x="148.7" y="89.9">D1</text>
<text x="148.7" y="87.3">D0</text>
<text x="233.1" y="84.8">MOSI_3V3</text>
<text x="234" y="89.9">CS2_3V3</text>
<text x="234.1" y="87.3">MISO_3V3</text>
<text x="247.6" y="86.1">4</text>
<text x="247.6" y="88.6">5</text>
<text x="267.7" y="85.9">B</text>
<text x="142.8" y="91.2">4</text>
<text x="142.8" y="93.7">5</text>
<text x="148.7" y="94.9">D3</text>
<text x="148.7" y="92.4">D2</text>
<text x="247.6" y="91.2">6</text>
<text x="142.2" y="98.8">11</text>
<text x="142.2" y="101.3">12</text>
<text x="142.8" y="96.3">6</text>
<text x="148.7" y="97.5">D4</text>
<text x="148.7" y="100">D5</text>
<text x="62.7" y="102.6">XTAL1</text>
<text x="142.2" y="103.9">13</text>
<text x="148.7" y="102.6">D6</text>
<text x="148.7" y="105.1">D7</text>
<text x="227" y="102.7" transform="rotate(-90 227 102.7)">3V3</text>
<text x="129.3" y="111.2" transform="rotate(-90 129.3 111.2)">8</text>
<text x="62.7" y="115.3">XTAL2</text>
<text x="176.2" y="118" transform="rotate(-90 176.2 118)">3V3</text>
<text x="175" y="123.9" transform="rotate(-90 175 123.9)">8</text>
<text x="202.9" y="121.6">WP_3V3</text>
<text x="203.1" y="124.1">CD_3V3</text>
<text x="148.9" y="130.5">SCK_3V3</text>
<text x="149" y="128">CS1_3V3</text>
<text x="165.7" y="126.7">1</text>
<text x="165.7" y="129.3">6</text>
<text x="165.7" y="131.8">5</text>
<text x="215.4" y="131.8">MOSI_3V3</text>
<text x="216.2" y="129.2">SCK_3V3</text>
<text x="10.3" y="135.9">C</text>
<text x="148" y="133">MOSI_3V3</text>
<text x="149" y="135.6">MISO_3V3</text>
<text x="165.7" y="134.4">2</text>
<text x="165.7" y="136.9">3</text>
<text x="216.3" y="134.3">MISO_3V3</text>
<text x="267.7" y="135.9">C</text>
<text x="58.1" y="142.1" transform="rotate(-90 58.1 142.1)">VCC</text>
<text x="165.7" y="139.4">7</text>
<text x="216.3" y="141.9">CS0_3V3</text>
<text x="175" y="146.8" transform="rotate(-90 175 146.8)">4</text>
<text x="36.8" y="161">A10</text>
<text x="47.6" y="159.8">1</text>
<text x="56.9" y="157.5" transform="rotate(-90 56.9 157.5)">16</text>
<text x="64.7" y="159.8">15</text>
<text x="82.5" y="159.8">1</text>
<text x="91.4" y="159.8">2</text>
<text x="100.8" y="161">CSB</text>
<text x="36.8" y="166.1">A12</text>
<text x="36.8" y="163.5">A11</text>
<text x="47.6" y="162.3">2</text>
<text x="47.6" y="164.8">3</text>
<text x="64.7" y="162.3">14</text>
<text x="64.7" y="164.8">13</text>
<text x="64.7" y="167.4">12</text>
<text x="82.5" y="162.3">3</text>
<text x="82.5" y="164.8">5</text>
<text x="82.5" y="167.4">7</text>
<text x="91.4" y="162.3">4</text>
<text x="91.4" y="164.8">6</text>
<text x="91.4" y="167.4">8</text>
<text x="36.8" y="173.7">A13</text>
<text x="47.6" y="172.5">4</text>
<text x="64.7" y="169.9">11</text>
<text x="64.7" y="172.5">10</text>
<text x="81.9" y="172.5">11</text>
<text x="82.5" y="169.9">9</text>
<text x="90.8" y="169.9">10</text>
<text x="90.8" y="172.5">12</text>
<text x="36.8" y="178.8">A15</text>
<text x="36.8" y="176.2">A14</text>
<text x="47.6" y="175">5</text>
<text x="47.6" y="177.5">6</text>
<text x="65.3" y="175">9</text>
<text x="65.3" y="177.5">7</text>
<text x="81.9" y="175">13</text>
<text x="81.9" y="177.5">15</text>
<text x="90.8" y="175">14</text>
<text x="90.8" y="177.5">16</text>
<text x="105.2" y="176.2">VCC</text>
<text x="119.9" y="175">1</text>
<text x="119.9" y="177.5">3</text>
<text x="137.7" y="175">5</text>
<text x="137.7" y="177.5">4</text>
<text x="147.8" y="176.2">3V3</text>
<text x="10.3" y="185.9">D</text>
<text x="56.9" y="182.3" transform="rotate(-90 56.9 182.3)">8</text>
<text x="129.3" y="184.9" transform="rotate(-90 129.3 184.9)">2</text>
<text x="267.7" y="185.9">D</text>
<text x="35" y="205.8">1</text>
<text x="85" y="205.8">2</text>
<text x="135" y="205.8">3</text>
<text x="185" y="205.8">4</text>
<text x="235" y="205.8">5</text>
</g>
<g font-size="1.8" fill="#008484">
<text x="46.7" y="28.3">6502</text>
<text x="52.7" y="28.3">Card</text>
<text x="58.2" y="28.3">Edge</text>
<text x="104.9" y="27.3">100nF</text>
<text x="106.6" y="24.9">C1</text>
<text x="48" y="32.6">GND</text>
<text x="48" y="35.2">RESB</text>
<text x="61.3" y="35.2">EXP1</text>
<text x="62.5" y="32.6">VCC</text>
<text x="116.2" y="35.4">U2</text>
<text x="173.5" y="32.3">100nF</text>
<text x="175.2" y="30">C2</text>
<text x="206.5" y="32.3">100nF</text>
<text x="208.2" y="30">C3</text>
<text x="48" y="37.7">IRQB</text>
<text x="48" y="40.2">NMIB</text>
<text x="61.3" y="37.7">EXP0</text>
<text x="62.6" y="40.2">A15</text>
<text x="104.9" y="40">100nF</text>
<text x="106.6" y="37.6">C4</text>
<text x="116.4" y="37.4">ATmega328</text>
<text x="239.2" y="41.8">D1</text>
<text x="254" y="36.4">J1</text>
<text x="254" y="39">ACT LED</text>
<text x="48" y="42.8">RDY</text>
<text x="48" y="45.3">BE</text>
<text x="48" y="47.9">RWB</text>
<text x="62.6" y="42.8">A14</text>
<text x="62.6" y="45.3">A13</text>
<text x="62.6" y="47.9">A12</text>
<text x="117.3" y="44">AREF</text>
<text x="130.4" y="42.4" transform="rotate(-90 130.4 42.4)">VCC</text>
<text x="132.9" y="43.5" transform="rotate(-90 132.9 43.5)">AVCC</text>
<text x="137.8" y="44">PB0</text>
<text x="137.8" y="46.6">PB1</text>
<text x="182.1" y="47.9">B1</text>
<text x="187.6" y="45" transform="rotate(-90 187.6 45)">VCCB</text>
<text x="192.6" y="44.8" transform="rotate(-90 192.6 44.8)">VCCA</text>
<text x="193.7" y="45.3">OE</text>
<text x="193.8" y="47.9">A1</text>
<text x="239.2" y="44.1">ACT</text>
<text x="48" y="50.4">SYNC</text>
<text x="48" y="52.9">PHI2</text>
<text x="62.6" y="50.4">A11</text>
<text x="62.6" y="52.9">A10</text>
<text x="137.8" y="49.1">PB2</text>
<text x="137.8" y="51.7">PB3</text>
<text x="182.1" y="50.4">B2</text>
<text x="182.1" y="52.9">B3</text>
<text x="193.8" y="50.4">A2</text>
<text x="193.8" y="52.9">A3</text>
<text x="238" y="53">R1</text>
<text x="246.9" y="53">R2</text>
<text x="48" y="55.5">EXP3</text>
<text x="48" y="58">EXP2</text>
<text x="63.8" y="55.5">A9</text>
<text x="63.8" y="58">A8</text>
<text x="99.6" y="55.5">GND</text>
<text x="130.9" y="59.3">XTAL1/PB6</text>
<text x="137.8" y="54.2">PB4</text>
<text x="137.8" y="56.7">PB5</text>
<text x="182.1" y="55.5">B4</text>
<text x="182.1" y="58">B5</text>
<text x="193.8" y="55.5">A4</text>
<text x="193.8" y="58">A5</text>
<text x="238" y="55.3">330</text>
<text x="246.9" y="55.3">330</text>
<text x="48" y="60.6">D7</text>
<text x="48" y="63.1">D6</text>
<text x="48" y="65.6">D5</text>
<text x="63.8" y="60.6">A7</text>
<text x="63.8" y="63.1">A6</text>
<text x="63.8" y="65.6">A5</text>
<text x="130.9" y="61.8">XTAL2/PB7</text>
<text x="182.1" y="60.6">B6</text>
<text x="182.1" y="63.1">B7</text>
<text x="182.1" y="65.6">B8</text>
<text x="193.8" y="60.6">A6</text>
<text x="193.8" y="63.1">A7</text>
<text x="193.8" y="65.6">A8</text>
<text x="48" y="68.2">D4</text>
<text x="48" y="70.7">D3</text>
<text x="63.8" y="68.2">A4</text>
<text x="63.8" y="70.7">A3</text>
<text x="137.8" y="66.9">PC0</text>
<text x="137.8" y="69.4">PC1</text>
<text x="137.8" y="72">PC2</text>
<text x="177.6" y="70.5">U1</text>
<text x="190.1" y="69.3" transform="rotate(-90 190.1 69.3)">GND</text>
<text x="234.2" y="69.4">GND</text>
<text x="48" y="73.3">D2</text>
<text x="48" y="75.8">D1</text>
<text x="63.8" y="73.3">A2</text>
<text x="63.8" y="75.8">A1</text>
<text x="137.8" y="74.5">PC3</text>
<text x="137.8" y="77.1">PC4</text>
<text x="168" y="72.7">TXS0108EPW</text>
<text x="48" y="78.3">D0</text>
<text x="48" y="80.9">VCC</text>
<text x="62.2" y="80.9">GND</text>
<text x="63.8" y="78.3">A0</text>
<text x="130.7" y="82.1">~{RESET}/PC6</text>
<text x="137.8" y="79.6">PC5</text>
<text x="137.8" y="87.2">PD0</text>
<text x="137.8" y="89.8">PD1</text>
<text x="254" y="84.7">J3</text>
<text x="254" y="87.2">SPI</text>
<text x="137.8" y="92.3">PD2</text>
<text x="137.8" y="94.8">PD3</text>
<text x="137.8" y="97.4">PD4</text>
<text x="137.8" y="99.9">PD5</text>
<text x="241.8" y="99.9">GND</text>
<text x="48.4" y="106.6">22pF</text>
<text x="137.8" y="102.5">PD6</text>
<text x="137.8" y="105">PD7</text>
<text x="49.5" y="108.9">C5</text>
<text x="130.4" y="108.7" transform="rotate(-90 130.4 108.7)">GND</text>
<text x="48.4" y="119.3">22pF</text>
<text x="54.9" y="119.7">16</text>
<text x="56.4" y="117.4">Y1</text>
<text x="58.5" y="119.7">MHz</text>
<text x="179.8" y="117.4">100nF</text>
<text x="181.5" y="115.1">C7</text>
<text x="210.2" y="114.4" transform="rotate(-90 210.2 114.4)">R3</text>
<text x="212.5" y="114.3" transform="rotate(-90 212.5 114.3)">1k</text>
<text x="222.2" y="114.3" transform="rotate(-90 222.2 114.3)">1k</text>
<text x="224.6" y="114.4" transform="rotate(-90 224.6 114.4)">R4</text>
<text x="49.5" y="121.6">C6</text>
<text x="127.5" y="121.5">GND</text>
<text x="42.7" y="126.8">GND</text>
<text x="168.1" y="127.9">~{CS}</text>
<text x="168.1" y="130.4">CLK</text>
<text x="176.1" y="128.8" transform="rotate(-90 176.1 128.8)">VCC</text>
<text x="168.1" y="132.9">DI/IO_{0}</text>
<text x="168.1" y="135.5">DO/IO_{1}</text>
<text x="250.2" y="134.2">J4</text>
<text x="250.2" y="136.8">SD CARD</text>
<text x="168.1" y="138">~{WP}/IO_{2}</text>
<text x="168.1" y="140.6">~{HOLD}/~{RESET}/IO_{3}</text>
<text x="159.3" y="148.2">W25Q128JVS</text>
<text x="159.3" y="145.6">U3</text>
<text x="176.1" y="144.3" transform="rotate(-90 176.1 144.3)">GND</text>
<text x="59.4" y="153.3">U4</text>
<text x="59.4" y="155.8">74HC138</text>
<text x="173.2" y="155.8">GND</text>
<text x="50" y="160.9">A0</text>
<text x="58" y="161.8" transform="rotate(-90 58 161.8)">VCC</text>
<text x="61.8" y="160.9">~{Y0}</text>
<text x="86.4" y="157.7">J5</text>
<text x="50" y="163.4">A1</text>
<text x="50" y="166">A2</text>
<text x="61.8" y="163.4">~{Y1}</text>
<text x="61.8" y="166">~{Y2}</text>
<text x="224" y="162.2">GND</text>
<text x="31.6" y="171.9" transform="rotate(-90 31.6 171.9)">100nF</text>
<text x="33.9" y="170.3" transform="rotate(-90 33.9 170.3)">C8</text>
<text x="50" y="173.6">~{E0}</text>
<text x="61.8" y="168.5">~{Y3}</text>
<text x="61.8" y="171">~{Y4}</text>
<text x="61.8" y="173.6">~{Y5}</text>
<text x="123.6" y="172.3">LP2985-3.3</text>
<text x="128.2" y="169.8">U5</text>
<text x="50" y="176.1">~{E1}</text>
<text x="50" y="178.7">E2</text>
<text x="58" y="179.8" transform="rotate(-90 58 179.8)">GND</text>
<text x="61.8" y="176.1">~{Y6}</text>
<text x="61.8" y="178.7">~{Y7}</text>
<text x="122.2" y="176.1">VIN</text>
<text x="122.2" y="178.7">ON/~{OFF}</text>
<text x="132" y="176.1">VOUT</text>
<text x="134.2" y="178.7">BP</text>
<text x="119.3" y="184.7" transform="rotate(-90 119.3 184.7)">1uF</text>
<text x="121.6" y="184.2" transform="rotate(-90 121.6 184.2)">C9</text>
<text x="130.4" y="182.6" transform="rotate(-90 130.4 182.6)">GND</text>
<text x="148.5" y="184.7" transform="rotate(-90 148.5 184.7)">1uF</text>
<text x="150.8" y="184.8" transform="rotate(-90 150.8 184.8)">C10</text>
<text x="55.1" y="195.2">GND</text>
<text x="127.5" y="199">GND</text>
</g>
<g font-size="1.8">
<text x="71.1" y="159.7">$8000</text>
<text x="71.1" y="164.8">$8800</text>
<text x="71.1" y="167.3">$8C00</text>
<text x="71.1" y="162.2">$8400</text>
<text x="71.1" y="169.8">$9000</text>
<text x="71.1" y="172.4">$9400</text>
<text x="71.1" y="174.9">$9800</text>
<text x="71.1" y="177.5">$9C00</text>
</g>
<g font-size="1.4" fill="#840000">
<text x="230.5" y="115.3">4</text>
<text x="229.9" y="120.4">WP</text>
<text x="230" y="122.9">CD</text>
<text x="230.5" y="128">5</text>
<text x="230.5" y="130.6">2</text>
<text x="230.5" y="133.1">7</text>
<text x="230.5" y="135.6">8</text>
<text x="230.5" y="138.2">9</text>
<text x="230.5" y="140.7">1</text>
<text x="230.5" y="145.8">3</text>
<text x="230.5" y="148.3">6</text>
<text x="230" y="150.9">G1</text>
<text x="230" y="153.4">G2</text>
</g>
<g font-size="1.4" fill="#008484">
<text x="234.7" y="116.3">VDD</text>
<text x="234.7" y="121.4">WP</text>
<text x="234.7" y="123.9">CD</text>
<text x="234.7" y="129">CLK</text>
<text x="234.7" y="131.5">CMD</text>
<text x="234.7" y="134.1">DAT0</text>
<text x="234.7" y="136.6">DAT1</text>
<text x="234.7" y="139.2">DAT2</text>
<text x="234.7" y="141.7">DAT3/CD</text>
<text x="234.7" y="146.8">VSS</text>
<text x="234.7" y="149.3">VSS__1</text>
<text x="234.7" y="151.9">GND</text>
<text x="234.7" y="154.4">GND__1</text>
</g>
</svg>
